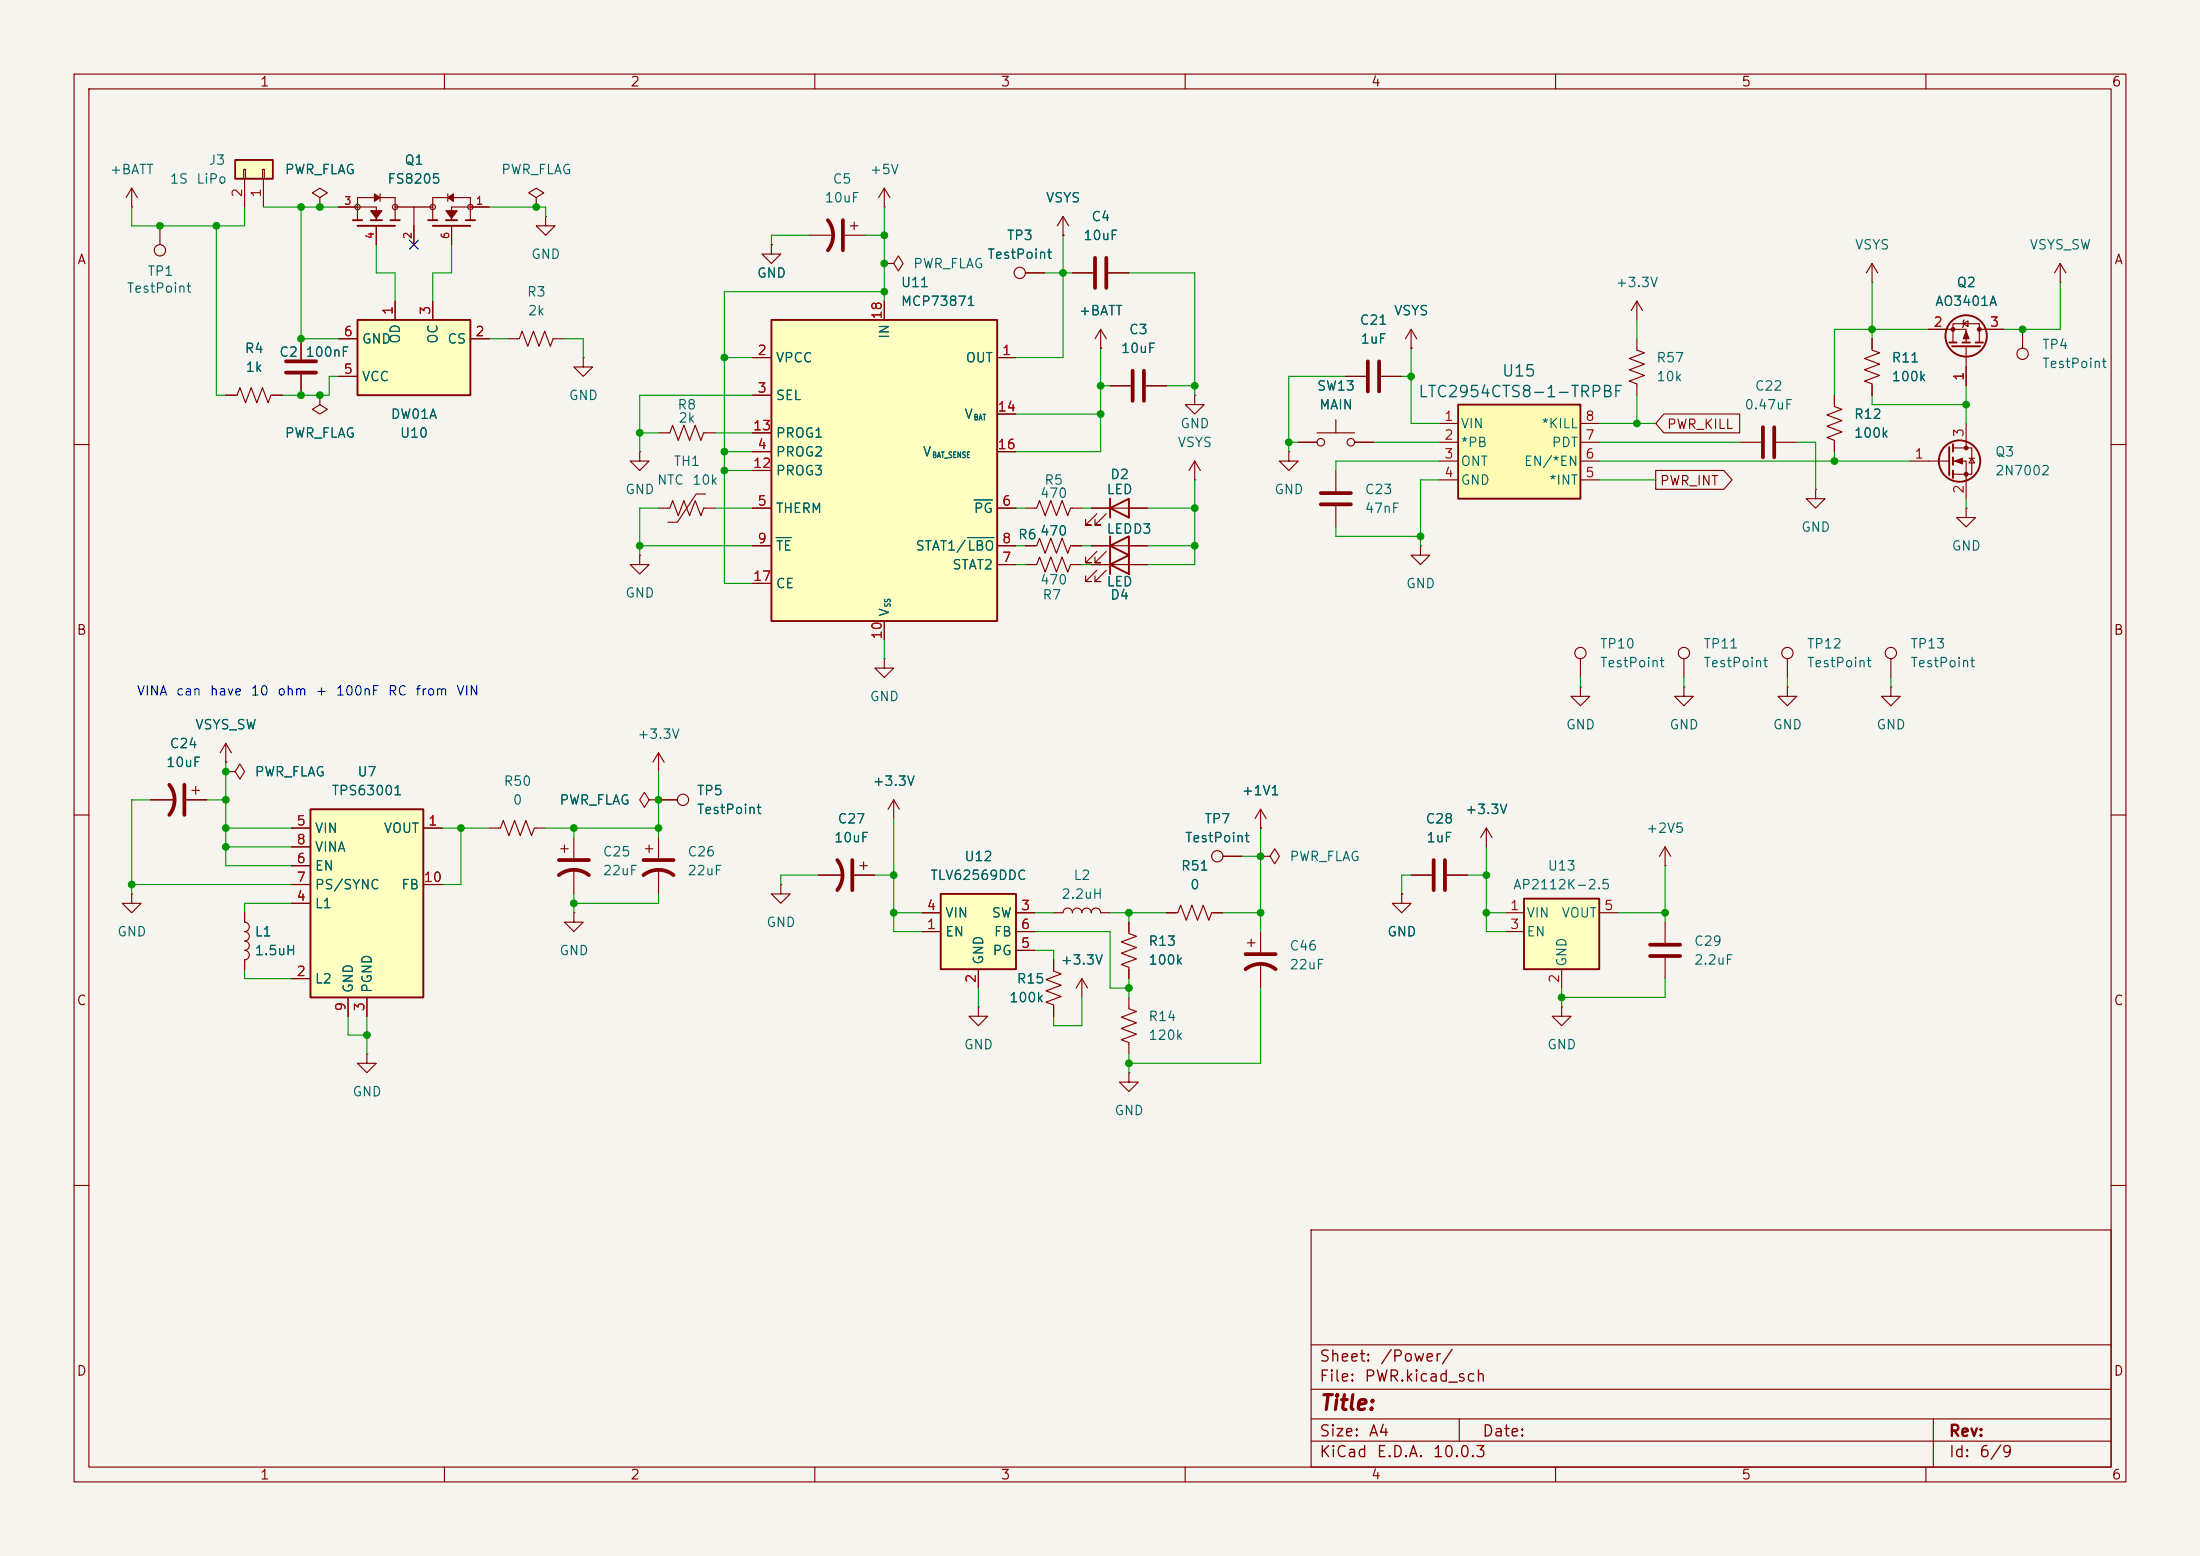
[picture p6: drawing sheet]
<svg xmlns="http://www.w3.org/2000/svg" width="297mm" height="210mm" viewBox="0 0 297 210" stroke-linecap="round" stroke-linejoin="round" font-family="sans-serif">
<path d="M0 0h297v210h-297z" fill="#f5f4ef" stroke="#f5f4ef" stroke-width=".14"/>
<g fill="none" stroke="#840000" stroke-width=".15">
<path d="M10 10h277v190h-277zM12 12h273v186h-273zM60 10v2M110 10v2M160 10v2M210 10v2M260 10v2M10 60h2M285 60h2M10 110h2M285 110h2M10 160h2"/>
<path d="M177 166h108v32h-108zM285 160h2M60 198v2M110 198v2M160 198v2M177 194.5h108M177 191.5h108M177 187.5h108M177 181.5h108M197 191.5v3M210 198v2M260 198v2"/>
<path d="M261 191.5v6.5"/>
</g>
<path d="M48.3 43.2h15.2v10.1h-15.2z" fill="#ffffc2"/>
<path d="M48.3 43.2h15.2v10.1h-15.2z" fill="none" stroke="#840000" stroke-width=".25"/>
<g fill="none" stroke="#840000" stroke-width=".15">
<path d="M40.6 45.7v2.8M40.6 50.5v2.8M45.7 45.7h2.6M45.7 50.8h2.6M53.3 40.6v2.6M58.4 40.6v2.6M63.5 45.7h2.5M149.9 52.1h2.8M154.7 52.1h2.8M119.4 88.9v1.3h1.2l-1.2 1.2-1.3-1.2h1.3M119.4 88.9h.1M110.5 118.1h3.3"/>
<path d="M115.3 118.1h2.8M116.1 116.8h1M116.6 116.3v1"/>
</g>
<path d="M38.6 48.8h4.1M38.6 50.3h4.1M152.9 50v4.1M154.4 50v4.1M113 116.1a3.3 3.3 0 0 1 0 4M115.1 116.1v4" fill="none" stroke="#840000" stroke-width=".51"/>
<path d="M104.1 43.2h30.5v40.6h-30.5z" fill="#ffffc2"/>
<path d="M47.6 29.7h1.3M48.3 30.5h5M50 29.7h1.6M52.7 29.7h1.3M57.8 29.7h1.3M58.4 30.5h5.1M60.2 29.7h1.5M62.9 29.7h1.2M104.1 43.2h30.5v40.6h-30.5z" fill="none" stroke="#840000" stroke-width=".25"/>
<g fill="none" stroke="#840000" stroke-width=".15">
<path d="M45.7 27.9h5.1v1.8M48.3 29.7v-3h5v3M50.8 30.5v2.5M51.3 26.2v1M55.9 27.9v5.1M58.4 29.7v-3h5.1v3M60.5 26.2v1M61 30.5v2.5M66 27.9h-5v1.8M72.4 26.7l1-.7-1-.6-1 .6 1 .7v1.2M72.4 27.9h.1M73.7 29.2v1.3h1.2l-1.2 1.3-1.3-1.3h1.3"/>
<path d="M73.7 29.2h.1M119.4 35.6h1.2l.7-1.1 .6 1.1-.6 1-.7-1M119.4 35.6h.1M30.5 53.3h1.5l.4-1 .7 2.1 .8-2.1 .8 2.1 .7-2.1 .8 2.1 .4-1.1h1.5M101.6 48.3h2.5M101.6 53.3h2.5M101.6 58.4h2.5M119.4 40.6v2.6M134.6 48.3h2.6M134.6 55.9h2.6M101.6 61h2.5M101.6 68.6h2.5"/>
<path d="M101.6 73.7h2.5M101.6 63.5h2.5M101.6 78.7h2.5M134.6 61h2.6M134.6 68.6h2.6M134.6 76.2h2.6M134.6 73.7h2.6M119.4 83.8v2.6M105.4 119.4v1.3h1.3l-1.3 1.2-1.3-1.2h1.3M105.4 119.4h.1M120.6 108l-.7 1.2M120.6 108l.8 1.2"/>
<path d="M120.6 108v2.5M132.1 135.9v1.3h1.2l-1.2 1.2-1.3-1.2h1.3M132.1 135.9h.1"/>
<circle cx="48.3" cy="27.9" r=".36"/>
<circle cx="53.3" cy="27.9" r=".36"/>
<circle cx="58.4" cy="27.9" r=".36"/>
<circle cx="63.5" cy="27.9" r=".36"/>
</g>
<path d="M104.8 72.6h2M130.6 72.6h3.6M131.5 67.5h2.5" fill="none" stroke="#006464" stroke-width=".15"/>
<g fill="#840000" stroke="#840000" stroke-width=".15">
<path d="M50 28.4h1.6l-.8 1.1z"/>
<path d="M60.2 28.4h1.5l-.7 1.1z"/>
<path d="M50.5 26.2l.8 .5-.8 .5z"/>
<path d="M60.5 26.7l.7-.5v1z"/>
</g>
<path d="M53.3 27.9h5.1" fill="none" stroke="#840000" stroke-width=".18"/>
<path d="M127 120.7h10.2v10.1h-10.2z" fill="#ffffc2"/>
<path d="M127 120.7h10.2v10.1h-10.2z" fill="none" stroke="#840000" stroke-width=".25"/>
<g fill="none" stroke="#840000" stroke-width=".15">
<path d="M21.6 30.5v2.5M43.2 26.7l1-.7-1-.6-1 .6 1 .7v1.2M43.2 27.9h.1M104.1 33v1.3h1.3l-1.3 1.3-1.2-1.3h1.2M104.1 33h.1M143.5 31.8h.1M143.5 29.2l-.8 1.3M143.5 29.2l.8 1.3M143.5 29.2v2.6M68.6 45.7h1.5l.4-1 .7 2 .8-2 .8 2 .7-2 .8 2 .4-1h1.5M138.4 76.2h1.6l.3-1 .8 2 .8-2 .7 2 .8-2 .7 2 .4-1h1.5M138.4 73.7h1.6l.3-1.1 .8 2.1 .8-2.1 .7 2.1 .8-2.1 .7 2.1 .4-1h1.5"/>
<path d="M20.3 108h3.3M25.1 108h2.8M25.9 106.7h1M26.4 106.2v1M30.5 102.9h.1M30.5 100.3l-.8 1.3M30.5 100.3l.7 1.3M30.5 100.3v2.6M66 111.8h1.6l.3-1.1 .8 2.1 .8-2.1 .7 2.1 .8-2.1 .8 2.1 .3-1h1.6M75.7 114.6h1M76.2 114v1.1M77.5 113v2.8"/>
<path d="M77.5 117.3v3.4M77.5 123.2v1.3h1.2l-1.2 1.2-1.3-1.2h1.3M77.5 123.2h.1M124.5 125.7h2.5M124.5 123.2h2.5M132.1 130.8v2.6M137.2 125.7h2.5M137.2 123.2h2.5M137.2 128.3h2.5M142.2 129.5v1.6l1.1 .3-2.1 .8 2.1 .8-2.1 .7 2.1 .8-2.1 .8 1 .3v1.6"/>
<circle cx="21.6" cy="33.8" r=".76"/>
</g>
<path d="M22.9 105.9a3.3 3.3 0 0 1 0 4.1M24.9 105.9v4.1M75.4 118.1a3.3 3.3 0 0 1 4.1 0M75.4 116.1h4.1" fill="none" stroke="#840000" stroke-width=".51"/>
<path d="M31.7 21.6h5.1v2.5h-5.1z" fill="#ffffc2"/>
<path d="M31.7 21.6h5.1v2.5h-5.1z" fill="none" stroke="#840000" stroke-width=".25"/>
<g fill="none" stroke="#840000" stroke-width=".15">
<path d="M17.8 27.9h.1M17.8 25.4l-.8 1.3M17.8 25.4l.7 1.3M17.8 25.4v2.5M32.9 22.9h.2v1.2h-.2zM33 24.1v3.8M35.4 22.9h.3v1.2h-.3zM35.6 24.1v3.8M119.4 27.9h.1M119.4 25.4l-.8 1.3M119.4 25.4l.7 1.3M119.4 25.4v2.5"/>
<path d="M43.2 53.3v1.3l1 .6-1 .7-1-.7 1-.6M43.2 53.3h.1M138.4 68.6h1.6l.3-1 .8 2 .8-2 .7 2 .8-2 .7 2 .4-1h1.5M180.3 63.5v2.8M180.3 68.3v2.8M87.1 114.6h1M87.6 108l-.6-1.1-.6 1.1 .6 1 .6-1h1.3M87.6 114v1.1M88.9 108h.1M88.9 101.6l-.8 1.3M88.9 101.6l.8 1.3M88.9 101.6v2.5"/>
<path d="M88.9 113v2.8M88.9 117.3v3.4M88.9 108h2.5M17.8 120.7v1.2h1.2l-1.2 1.3-1.3-1.3h1.3M17.8 120.7h.1M33 123.2v1.3a.64 .64 0 0 1 .7 .6 .64 .64 0 0 1-.7 .6 .64 .64 0 0 1 .7 .7 .64 .64 0 0 1-.7 .6 .64 .64 0 0 1 .7 .6 .64 .64 0 0 1-.7 .7 .64 .64 0 0 1 .7 .6 .64 .64 0 0 1-.7 .6v1.3M142.2 123.2h1.3a.64 .64 0 0 1 .6-.6 .64 .64 0 0 1 .7 .6 .64 .64 0 0 1 .6-.6 .64 .64 0 0 1 .6 .6 .64 .64 0 0 1 .7-.6 .64 .64 0 0 1 .6 .6 .64 .64 0 0 1 .7-.6 .64 .64 0 0 1 .6 .6h1.3M152.4 124.5v1.5l1 .4-2 .7 2 .8-2 .8 2 .7-2 .8 1 .4v1.5M152.4 134.6v1.5l1 .4-2 .8 2 .7-2 .8 2 .8-2 .7 1 .4v1.5M49.5 142.2v1.3h1.3l-1.3 1.3-1.2-1.3h1.2M49.5 142.2h.1M152.4 144.8v1.3h1.3l-1.3 1.2-1.3-1.2h1.3"/>
<path d="M152.4 144.8h.1"/>
<circle cx="92.2" cy="107.9" r=".76"/>
</g>
<path d="M178.3 66.5h4.1M178.3 68.1h4.1M86.9 118.1a3.3 3.3 0 0 1 4 0M86.9 116.1h4" fill="none" stroke="#840000" stroke-width=".51"/>
<path d="M41.9 109.2h15.2v25.4h-15.2z" fill="#ffffc2"/>
<path d="M149.9 73.7l2.5-1.3v2.5zM149.9 68.6l2.5-1.3v2.6zM149.9 76.2l2.5-1.3v2.6zM149.9 67.3v2.6M149.9 72.4v5.1M41.9 109.2h15.2v25.4h-15.2z" fill="none" stroke="#840000" stroke-width=".25"/>
<g fill="none" stroke="#840000" stroke-width=".15">
<path d="M109.2 31.8h3.3M114 31.8h2.8M114.8 30.5h1M115.3 30v1M138.4 36.8h2.6M144.8 36.8h2.8M149.6 36.8h2.8M78.7 48.3v1.2h1.3l-1.3 1.3-1.2-1.3h1.2M78.7 48.3h.1M88.9 58.4h1.5l.4-1 .8 2 .7-2 .8 2 .8-2 .7 2 .4-1h1.5M148.6 47h.1M148.6 44.5l-.8 1.2"/>
<path d="M148.6 44.5l.8 1.2M148.6 44.5v2.5M86.4 61v1.2h1.2l-1.2 1.3-1.3-1.3h1.3M86.4 61h.1M86.4 74.9v1.3h1.2l-1.2 1.3-1.3-1.3h1.3M86.4 74.9h.1M88.9 68.6h1.5l.4-1 .8 2 .7-2 .8 2 .8-2 .7 2 .4-1h1.5M95.2 66.7h-1.2l-2.6 3.8h-1.2M147.3 73.7h7.6M147.3 68.6h7.6M147.3 76.2h7.6M148.1 74.4l-1.5 1.5h.7h-.7v-.7"/>
<path d="M148.1 69.3l-1.5 1.6h.7h-.7v-.8M148.1 77l-1.5 1.5h.7h-.7v-.8M149.4 74.4l-1.6 1.5h.8h-.8v-.7M149.4 69.3l-1.6 1.6h.8h-.8v-.8M149.4 77l-1.6 1.5h.8h-.8v-.8M227.3 92.7v1.3h1.3l-1.3 1.3-1.2-1.3h1.2M227.3 92.7h.1M241.3 92.7v1.3h1.3l-1.3 1.3-1.3-1.3h1.3M241.3 92.7h.1M255.3 92.7v1.3h1.2l-1.2 1.3-1.3-1.3h1.3M255.3 92.7h.1M30.5 104.1h1.2l.7-1 .6 1-.6 1.1-.7-1.1"/>
<path d="M30.5 104.1h.1M39.4 111.8h2.5M39.4 116.8h2.5M39.4 119.4h2.5M39.4 114.3h2.5M57.1 111.8h2.6M57.1 119.4h2.6M170.2 115.6h1.2l.7-1 .6 1-.6 1-.7-1M170.2 115.6h.1M39.4 132.1h2.5M39.4 121.9h2.5M47 134.6v2.6"/>
<path d="M49.5 134.6v2.6M146 132.1l-.7 1.3M146 132.1l.8 1.3M146 132.1v2.5M189.2 120.7v1.2h1.3l-1.3 1.3-1.2-1.3h1.2M189.2 120.7h.1M210.8 135.9v1.3h1.3l-1.3 1.2-1.3-1.2h1.3M210.8 135.9h.1M224.8 124.5v2.8M224.8 129.3v2.8"/>
<circle cx="137.7" cy="36.8" r=".76"/>
</g>
<path d="M111.8 29.7a3.3 3.3 0 0 1 0 4.1M113.8 29.7v4.1M147.8 34.8v4.1M149.4 34.8v4.1M222.8 129h4M222.8 127.5h4" fill="none" stroke="#840000" stroke-width=".51"/>
<path d="M205.7 121.3h10.2v9.5h-10.2z" fill="#ffffc2"/>
<path d="M205.7 121.3h10.2v9.5h-10.2z" fill="none" stroke="#840000" stroke-width=".25"/>
<g fill="none" stroke="#840000" stroke-width=".15">
<path d="M213.4 92.7v1.3h1.2l-1.2 1.3-1.3-1.3h1.3M213.4 92.7h.1M213.4 88.9v2.5M190.5 118.1h2.8M195.3 118.1h2.8M200.7 111.8l-.8 1.2M200.7 111.8l.7 1.2M200.7 111.8v2.5M224.8 116.8h.1M224.8 114.3l-.8 1.3M224.8 114.3l.8 1.3M224.8 114.3v2.5"/>
<path d="M203.2 123.2h2.5M203.2 125.7h2.5M210.8 130.8v2.6M215.9 123.2h2.5"/>
<circle cx="213.4" cy="88.1" r=".76"/>
</g>
<path d="M193.5 116.1v4M195.1 116.1v4" fill="none" stroke="#840000" stroke-width=".51"/>
<path d="M196.8 54.6h16.6v12.7h-16.6z" fill="#fffbb3"/>
<g fill="none" stroke="#840000" stroke-width=".25">
<path d="M196.8 54.6h16.6v12.7h-16.6zM263.1 46.2h1.1M263.5 46.7h3.8M263.7 59.9v1.1M264.9 46.2h1M266.7 46.2h1M263.1 60.3v3.8M263.7 61.7v1M263.7 63.5v1"/>
<circle cx="265.4" cy="45.3" r="2.79"/>
<circle cx="264.5" cy="62.2" r="2.79"/>
</g>
<g fill="none" stroke="#840000" stroke-width=".15">
<path d="M43.2 27.9h.1M45.7 27.9h2.6M50.8 30.5v2.5M55.9 30.5v2.5M61 30.5v2.5M63.5 27.9h2.5M104.1 33h.1M138.4 36.8h2.6M143.5 31.8h.1M144.8 36.8h2.8M149.6 36.8h2.8M252.7 38.1h.1"/>
<path d="M252.7 35.6v2.5M252.7 35.6l-.7 1.2M252.7 35.6l.8 1.2M278.1 38.1h.1M278.1 35.6l-.7 1.2M278.1 35.6l.8 1.2M278.1 35.6v2.5M30.5 53.3h1.2M36.8 53.3h1.3M40.6 45.7v2.8M40.6 50.5v2.8M43.2 53.3h.1"/>
<path d="M45.7 50.8h2.6M45.7 45.7h2.6M53.3 40.6v2.6M58.4 40.6v2.6M63.5 45.7h2.5M101.6 58.4h2.5M101.6 48.3h2.5M101.6 53.3h2.5M119.4 40.6v2.6M134.6 48.3h2.6M134.6 55.9h2.6M148.6 47h.1"/>
<path d="M149.9 52.1h2.8M154.7 52.1h2.8M161.3 53.3v1.3h1.3l-1.3 1.3-1.3-1.3h1.3M161.3 53.3h.1M175.3 59.7h2.5M177.8 58.4h5.1M180.3 56.6v1.8M181.6 50.8h2.8M182.9 59.7h2.5M186.4 50.8h2.8M190.5 47h.1M190.5 44.5l-.8 1.2"/>
<path d="M190.5 44.5l.8 1.2M190.5 44.5v2.5M194.3 57.2h2.5M194.3 59.7h2.5M213.4 57.2h2.5M213.4 59.7h2.5M221 45.7v1.5l1 .4-2 .8 2 .7-2 .8 2 .8-2 .7 1 .4v1.5M221 40.6l-.8 1.3M221 40.6l.7 1.3M221 40.6v2.6M224.6 55.9h10.3v2.5h-10.3l-1.1-1.2zM234.9 59.7h2.8"/>
<path d="M239.8 59.7h2.8M247.6 53.3v1.6l1.1 .3-2.1 .8 2.1 .8-2.1 .7 2.1 .8-2.1 .8 1 .3v1.6M252.7 45.7v1.5l1 .4-2 .8 2 .7-2 .8 2 .8-2 .7 1 .4v1.5M260.3 44.5h5.1v1.7M263.7 46.2v-2.5h3.5v2.5M265 43.7l.7-.4v.8zM265.2 43.2l-.2 .1v.8l-.1 .1M265.4 46.7v5.4M265.4 57.2v3.3M267.2 44.5h3.3M273 44.5v2.5M101.6 61h2.5"/>
<path d="M101.6 68.6h2.5M101.6 73.7h2.5M101.6 63.5h2.5M101.6 78.7h2.5M134.6 61h2.6M134.6 68.6h2.6M134.6 76.2h2.6M134.6 73.7h2.6M138.4 73.7h1.3M144.8 73.7h1.2M147.3 68.6h2.6M147.3 76.2h2.6"/>
<path d="M147.3 73.7h2.6M152.4 68.6h2.5M152.4 76.2h2.5M152.4 73.7h2.5M161.3 64.8h.1M161.3 62.2l-.8 1.3M161.3 62.2l.8 1.3M161.3 62.2v2.6M174 61v1.2h1.3l-1.3 1.3-1.3-1.3h1.3M174 61h.1M191.8 73.7v1.2h1.2l-1.2 1.3-1.3-1.3h1.3M191.8 73.7h.1"/>
<path d="M194.3 62.2h2.5M194.3 64.8h2.5M213.4 62.2h2.5M213.4 64.8h2.5M223.5 63.5h9.2l1.1 1.3-1.1 1.2h-9.2zM245.1 66v1.3h1.3l-1.3 1.3-1.3-1.3h1.3M245.1 66h.1M257.8 62.2h5.3M263.7 60.5h2.5v3.5h-2.5M263.7 62.2h1.7v5.1M265.4 68.6v1.3h1.3l-1.3 1.2-1.2-1.2h1.2M265.4 68.6h.1"/>
<path d="M265.8 61.8h.8M266.2 61.8l.4 .7h-.8zM119.4 83.8v2.6M227.3 88.9v2.5M241.3 88.9v2.5M255.3 88.9v2.5M20.3 108h3.3M25.1 108h2.8M30.5 102.9h.1M30.5 104.1h.1M39.4 111.8h2.5M39.4 116.8h2.5"/>
<path d="M39.4 119.4h2.5M39.4 114.3h2.5M57.1 111.8h2.6M57.1 119.4h2.6M88.9 108h.1M88.9 108h2.5M110.5 118.1h3.3M115.3 118.1h2.8M165.1 115.6h2.5M170.2 111.8h.1M170.2 109.2v2.6M170.2 109.2l-.8 1.3"/>
<path d="M170.2 109.2l.7 1.3M190.5 118.1h2.8M195.3 118.1h2.8M33 123.2v1.3M33 129.5v1.3M39.4 132.1h2.5M39.4 121.9h2.5M47 134.6v2.6M49.5 134.6v2.6M124.5 123.2h2.5M124.5 125.7h2.5M132.1 130.8v2.6"/>
<path d="M137.2 123.2h2.5M137.2 125.7h2.5M137.2 128.3h2.5M142.2 129.5v1.3M142.2 135.9v1.3M152.4 124.5v1.2M152.4 130.8v1.3M157.5 123.2h1.5l.4-1 .7 2 .8-2 .8 2 .7-2 .8 2 .4-1h1.5M168.4 127.3h1M168.9 126.7v1.1M170.2 125.7v2.8M170.2 130v3.4"/>
<path d="M189.2 120.7h.1"/>
<circle cx="178.3" cy="59.7" r=".51"/>
<circle cx="182.4" cy="59.7" r=".51"/>
<circle cx="273.1" cy="47.8" r=".76"/>
<circle cx="227.3" cy="88.1" r=".76"/>
<circle cx="241.3" cy="88.1" r=".76"/>
<circle cx="255.3" cy="88.1" r=".76"/>
<circle cx="164.3" cy="115.6" r=".76"/>
</g>
<g fill="#840000" stroke="#840000" stroke-width=".15">
<path d="M263.9 62.2l1-.4v.8z"/>
<path d="M265.4 44.7l.4 1h-.8z"/>
<circle cx="265.4" cy="60.5" r=".25"/>
<circle cx="265.4" cy="64" r=".25"/>
<circle cx="267.2" cy="44.4" r=".25"/>
<circle cx="263.7" cy="44.4" r=".25"/>
</g>
<path d="M184.7 48.8v4M186.2 48.8v4M238 57.7v4M239.5 57.7v4M168.1 130.8a3.3 3.3 0 0 1 4.1 0M168.1 128.8h4.1" fill="none" stroke="#840000" stroke-width=".51"/>
<g fill="none" stroke="#009600" stroke-width=".15">
<path d="M17.8 27.9v2.6h15.2v-2.6M29.2 30.5v22.8h1.3M35.6 27.9h10.1M40.6 27.9v17.8h5.1M50.8 33v3.8h2.5v3.8M61 33v3.8h-2.6v3.8M66 27.9h7.7v1.3M109.2 31.8h-5.1v1.2M116.8 31.8h2.6M119.4 27.9v12.7M119.4 39.4h-21.6v39.3h3.8M141 36.8h3.8"/>
<path d="M143.5 31.8v16.5h-6.3M152.4 36.8h8.9v16.5M252.7 38.1v7.6M278.1 38.1v6.4h-7.6M45.7 50.8h-1.3v2.5h-6.3M66 45.7h2.6M76.2 45.7h2.5v2.6M86.4 58.4h2.5M96.5 58.4h5.1M97.8 48.3h3.8M101.6 53.3h-15.2v7.7M137.2 55.9h11.4"/>
<path d="M148.6 52.1h1.3M148.6 47v14h-11.4M157.5 52.1h3.8M174 59.7h1.3M181.6 50.8h-7.6v10.2M185.4 59.7h8.9M189.2 50.8h1.3M190.5 47v10.2h3.8M215.9 59.7h19M215.9 57.2h7.6M221 43.2v2.5M221 53.3v3.9"/>
<path d="M242.6 59.7h2.5v6.3M252.7 53.3v1.3h12.7M260.3 44.5h-12.7v8.8M265.4 52.1v5.1M86.4 73.7h15.2M88.9 68.6h-2.5v6.3M96.5 68.6h5.1M97.8 61h3.8M97.8 63.5h3.8M137.2 68.6h1.2M137.2 73.7h1.2M137.2 76.2h1.2"/>
<path d="M146 68.6h1.3M146 73.7h1.3M146 76.2h1.3M154.9 68.6h6.4M154.9 73.7h6.4M161.3 64.8v11.4h-6.4M180.3 71.1v1.3h11.5M194.3 62.2h-14v1.3M194.3 64.8h-2.5v8.9M215.9 62.2h41.9M215.9 64.8h7.6M247.6 61v1.2"/>
<path d="M265.4 67.3v1.3M119.4 86.4v2.5M213.4 91.4v1.3M227.3 91.4v1.3M241.3 91.4v1.3M255.3 91.4v1.3M17.8 119.4h21.6M20.3 108h-2.5v12.7M27.9 108h2.6M30.5 111.8h8.9M30.5 102.9v13.9h8.9M30.5 114.3h8.9"/>
<path d="M59.7 111.8h6.3M62.2 111.8v7.6h-2.5M73.7 111.8h15.2M77.5 111.8v1.2M88.9 104.1v8.9M110.5 118.1h-5.1v1.3M118.1 118.1h2.5M120.6 110.5v15.2h3.9M167.6 115.6h2.6M170.2 111.8v13.9M190.5 118.1h-1.3v2.6M198.1 118.1h2.6"/>
<path d="M200.7 114.3v11.4h2.5M224.8 116.8v7.7M33 130.8v1.3h6.4M39.4 121.9h-6.4v1.3M47 137.2v2.5h2.5M49.5 137.2v5M77.5 120.7v2.5M88.9 120.7v1.2h-11.4M120.6 123.2h3.9M132.1 133.4v2.5M139.7 123.2h2.5M139.7 125.7h10.2v7.7h2.5"/>
<path d="M139.7 128.3h2.5v1.2M146 134.6v3.8h-3.8v-1.2M149.9 123.2h7.6M152.4 123.2v1.3M152.4 132.1v2.5M165.1 123.2h5.1M170.2 133.4v10.1h-17.8M200.7 123.2h2.5M210.8 133.4v2.5M218.4 123.2h6.4M224.8 132.1v2.5h-14M152.4 142.2v2.6"/>
</g>
<path d="M55.3 32.4l1.2 1.2M56.5 32.4l-1.2 1.2" fill="none" stroke="#000084" stroke-width=".15"/>
<path d="M104.8 72.6h2M130.6 72.6h3.6M131.5 67.5h2.5" fill="none" stroke="#006464" stroke-width=".15"/>
<g fill="#009600" stroke="#009600" stroke-width=".14">
<circle cx="97.8" cy="48.3" r=".46"/>
<circle cx="97.8" cy="61" r=".46"/>
<circle cx="97.8" cy="63.5" r=".46"/>
<circle cx="30.5" cy="108" r=".46"/>
<circle cx="30.5" cy="104.1" r=".46"/>
<circle cx="62.2" cy="111.8" r=".46"/>
<circle cx="17.8" cy="119.4" r=".46"/>
<circle cx="49.5" cy="139.7" r=".46"/>
<circle cx="30.5" cy="114.3" r=".46"/>
<circle cx="30.5" cy="111.8" r=".46"/>
<circle cx="120.6" cy="123.2" r=".46"/>
<circle cx="120.6" cy="118.1" r=".46"/>
<circle cx="77.5" cy="121.9" r=".46"/>
<circle cx="77.5" cy="111.8" r=".46"/>
<circle cx="88.9" cy="111.8" r=".46"/>
<circle cx="88.9" cy="108" r=".46"/>
<circle cx="152.4" cy="133.4" r=".46"/>
<circle cx="152.4" cy="123.2" r=".46"/>
<circle cx="43.2" cy="27.9" r=".46"/>
<circle cx="40.6" cy="27.9" r=".46"/>
<circle cx="21.6" cy="30.5" r=".46"/>
<circle cx="29.2" cy="30.5" r=".46"/>
<circle cx="72.4" cy="27.9" r=".46"/>
<circle cx="43.2" cy="53.3" r=".46"/>
<circle cx="40.6" cy="53.3" r=".46"/>
<circle cx="40.6" cy="45.7" r=".46"/>
<circle cx="161.3" cy="52.1" r=".46"/>
<circle cx="86.4" cy="58.4" r=".46"/>
<circle cx="86.4" cy="73.7" r=".46"/>
<circle cx="224.8" cy="123.2" r=".46"/>
<circle cx="170.2" cy="115.6" r=".46"/>
<circle cx="170.2" cy="123.2" r=".46"/>
<circle cx="210.8" cy="134.6" r=".46"/>
<circle cx="200.7" cy="123.2" r=".46"/>
<circle cx="200.7" cy="118.1" r=".46"/>
<circle cx="191.8" cy="72.4" r=".46"/>
<circle cx="247.6" cy="62.2" r=".46"/>
<circle cx="265.4" cy="54.6" r=".46"/>
<circle cx="252.7" cy="44.5" r=".46"/>
<circle cx="273" cy="44.5" r=".46"/>
<circle cx="221" cy="57.2" r=".46"/>
<circle cx="152.4" cy="143.5" r=".46"/>
<circle cx="161.3" cy="73.7" r=".46"/>
<circle cx="161.3" cy="68.6" r=".46"/>
<circle cx="174" cy="59.7" r=".46"/>
<circle cx="119.4" cy="39.4" r=".46"/>
<circle cx="119.4" cy="31.8" r=".46"/>
<circle cx="148.6" cy="55.9" r=".46"/>
<circle cx="148.6" cy="52.1" r=".46"/>
<circle cx="119.4" cy="35.6" r=".46"/>
<circle cx="143.5" cy="36.8" r=".46"/>
<circle cx="190.5" cy="50.8" r=".46"/>
</g>
<text font-size="2" fill="#840000" x="178" y="190.8">Title:</text>
<g font-size="1.5" fill="#006464">
<text x="191.4" y="54">LTC2954CTS8-1-TRPBF</text>
<text x="202.7" y="51.2">U15</text>
</g>
<g font-size="1.5" fill="#840000">
<text x="178" y="184.2">Sheet:</text>
<text x="186.2" y="184.2">/Power/</text>
<text x="178" y="186.9">File:</text>
<text x="184.1" y="186.9">PWR.kicad_sch</text>
<text x="178" y="197.1">KiCad</text>
<text x="178" y="194.3">Size:</text>
<text x="184.7" y="194.3">A4</text>
<text x="185.7" y="197.1">E.D.A.</text>
<text x="193.3" y="197.1">10.0.3</text>
<text x="200" y="194.3">Date:</text>
<text x="263" y="194.3">Rev:</text>
<text x="263" y="197.1">Id:</text>
<text x="267.1" y="197.1">6/9</text>
</g>
<g font-size="1.3" fill="#840000">
<text x="35" y="12">1</text>
<text x="85" y="12">2</text>
<text x="135" y="12">3</text>
<text x="185" y="12">4</text>
<text x="235" y="12">5</text>
<text x="285" y="12">6</text>
<text x="10.3" y="36">A</text>
<text x="285.3" y="36">A</text>
<text x="224.9" y="58.2">PWR_KILL</text>
<text x="224" y="65.8">PWR_INT</text>
<text x="10.3" y="86">B</text>
<text x="285.3" y="86">B</text>
<text x="10.3" y="136">C</text>
<text x="285.3" y="136">C</text>
<text x="10.3" y="186">D</text>
<text x="285.3" y="186">D</text>
<text x="35" y="200">1</text>
<text x="85" y="200">2</text>
<text x="135" y="200">3</text>
<text x="185" y="200">4</text>
<text x="235" y="200">5</text>
<text x="285" y="200">6</text>
</g>
<g font-size="1.3" fill="#006464">
<text x="14.7" y="23.8">+BATT</text>
<text x="28.1" y="22.6">J3</text>
<text x="38.4" y="23.8">PWR_FLAG</text>
<text x="54.5" y="22.6">Q1</text>
<text x="67.6" y="23.8">PWR_FLAG</text>
<text x="117.3" y="23.8">+5V</text>
<text x="22.8" y="25.1">1S</text>
<text x="26.4" y="25.1">LiPo</text>
<text x="52.2" y="25.1">FS8205</text>
<text x="111.2" y="27.6">10uF</text>
<text x="112.3" y="25.1">C5</text>
<text x="141.1" y="27.6">VSYS</text>
<text x="71.6" y="35.3">GND</text>
<text x="133.2" y="35.3">TestPoint</text>
<text x="135.8" y="32.7">TP3</text>
<text x="146.2" y="32.7">10uF</text>
<text x="147.2" y="30.2">C4</text>
<text x="250.3" y="34">VSYS</text>
<text x="273.9" y="34">VSYS_SW</text>
<text x="17" y="39.8">TestPoint</text>
<text x="19.8" y="37.5">TP1</text>
<text x="71" y="40.3">R3</text>
<text x="102.1" y="37.8">GND</text>
<text x="121.5" y="39.1">U11</text>
<text x="121.5" y="41.6">MCP73871</text>
<text x="123.2" y="36.5">PWR_FLAG</text>
<text x="218" y="39.1">+3.3V</text>
<text x="261.2" y="41.6">AO3401A</text>
<text x="264.1" y="39.1">Q2</text>
<text x="32.9" y="48">R4</text>
<text x="48.8" y="46.7">GND</text>
<text x="54.3" y="46.5" transform="rotate(-90 54.3 46.5)">OD</text>
<text x="59.4" y="46.5" transform="rotate(-90 59.4 46.5)">OC</text>
<text x="60.3" y="46.7">CS</text>
<text x="71.2" y="42.9">2k</text>
<text x="120.4" y="45.8" transform="rotate(-90 120.4 45.8)">IN</text>
<text x="145.6" y="42.9">+BATT</text>
<text x="151.2" y="48">10uF</text>
<text x="152.3" y="45.4">C3</text>
<text x="183.5" y="44.2">C21</text>
<text x="183.6" y="46.7">1uF</text>
<text x="188.1" y="42.9">VSYS</text>
<text x="275.6" y="47.5">TP4</text>
<text x="33.1" y="50.5">1k</text>
<text x="37.6" y="48.5">C2</text>
<text x="41.2" y="48.5">100nF</text>
<text x="48.8" y="51.8">VCC</text>
<text x="104.6" y="49.2">VPCC</text>
<text x="130.3" y="49.2">OUT</text>
<text x="177.7" y="53">SW13</text>
<text x="223.5" y="51.8">10k</text>
<text x="223.5" y="49.2">R57</text>
<text x="236.8" y="53">C22</text>
<text x="255.3" y="49.2">R11</text>
<text x="255.3" y="51.8">100k</text>
<text x="275.6" y="50">TestPoint</text>
<text x="38.4" y="59.4">PWR_FLAG</text>
<text x="52.7" y="56.9">DW01A</text>
<text x="53.9" y="59.4">U10</text>
<text x="76.7" y="54.3">GND</text>
<text x="91.4" y="55.6">R8</text>
<text x="91.5" y="57.4">2k</text>
<text x="104.6" y="54.3">SEL</text>
<text x="104.6" y="59.4">PROG1</text>
<text x="130.1" y="56.9">V</text>
<text x="159.3" y="58.1">GND</text>
<text x="178" y="55.6">MAIN</text>
<text x="197.1" y="58.1">VIN</text>
<text x="208" y="58.1">*KILL</text>
<text x="235.4" y="55.6">0.47uF</text>
<text x="250.2" y="56.9">R12</text>
<text x="250.2" y="59.4">100k</text>
<text x="88.6" y="65.7">NTC</text>
<text x="90.9" y="63.2">TH1</text>
<text x="93.4" y="65.7">10k</text>
<text x="104.6" y="61.9">PROG2</text>
<text x="104.6" y="64.5">PROG3</text>
<text x="124.5" y="61.9">V</text>
<text x="140.9" y="65.7">R5</text>
<text x="149.8" y="65">D2</text>
<text x="158.9" y="60.7">VSYS</text>
<text x="197.1" y="60.7">*PB</text>
<text x="197.1" y="63.2">ONT</text>
<text x="197.1" y="65.7">GND</text>
<text x="205.6" y="63.2">EN/*EN</text>
<text x="209" y="65.7">*INT</text>
<text x="209.4" y="60.7">PDT</text>
<text x="269.2" y="61.9">Q3</text>
<text x="269.2" y="64.5">2N7002</text>
<text x="84.3" y="67">GND</text>
<text x="104.6" y="69.6">THERM</text>
<text x="131.4" y="69.6">PG</text>
<text x="140.3" y="67.5">470</text>
<text x="149.3" y="67">LED</text>
<text x="172" y="67">GND</text>
<text x="184.2" y="67">C23</text>
<text x="184.2" y="69.6">47nF</text>
<text x="104.6" y="74.6">TE</text>
<text x="123.5" y="74.6">STAT1/LBO</text>
<text x="128.5" y="77.2">STAT2</text>
<text x="137.3" y="73.1">R6</text>
<text x="140.3" y="72.6">470</text>
<text x="149.3" y="72.3">LEDD3</text>
<text x="243.1" y="72.1">GND</text>
<text x="263.4" y="74.6">GND</text>
<text x="84.3" y="81">GND</text>
<text x="104.6" y="79.7">CE</text>
<text x="120.4" y="83.3" transform="rotate(-90 120.4 83.3)">V</text>
<text x="140.3" y="79.2">470</text>
<text x="140.6" y="81.2">R7</text>
<text x="149.3" y="79.5">LED</text>
<text x="149.8" y="81.2">D4</text>
<text x="189.7" y="79.7">GND</text>
<text x="215.9" y="87.8">TP10</text>
<text x="229.9" y="87.8">TP11</text>
<text x="243.8" y="87.8">TP12</text>
<text x="257.8" y="87.8">TP13</text>
<text x="117.3" y="95">GND</text>
<text x="215.9" y="90.4">TestPoint</text>
<text x="229.9" y="90.4">TestPoint</text>
<text x="243.8" y="90.4">TestPoint</text>
<text x="257.8" y="90.4">TestPoint</text>
<text x="22.8" y="101.3">C24</text>
<text x="26.3" y="98.8">VSYS_SW</text>
<text x="86" y="100">+3.3V</text>
<text x="211.3" y="98.8">GND</text>
<text x="225.3" y="98.8">GND</text>
<text x="239.3" y="98.8">GND</text>
<text x="253.2" y="98.8">GND</text>
<text x="22.3" y="103.8">10uF</text>
<text x="34.3" y="105.1">PWR_FLAG</text>
<text x="44.7" y="107.7">TPS63001</text>
<text x="48.2" y="105.1">U7</text>
<text x="67.9" y="106.4">R50</text>
<text x="94" y="107.7">TP5</text>
<text x="117.7" y="106.4">+3.3V</text>
<text x="167.5" y="107.7">+1V1</text>
<text x="42.4" y="112.7">VIN</text>
<text x="51.7" y="112.7">VOUT</text>
<text x="69.1" y="108.9">0</text>
<text x="75.4" y="108.9">PWR_FLAG</text>
<text x="94" y="110.2">TestPoint</text>
<text x="113" y="111.5">C27</text>
<text x="162.5" y="111.5">TP7</text>
<text x="192.4" y="111.5">C28</text>
<text x="197.7" y="110.2">+3.3V</text>
<text x="222.1" y="112.7">+2V5</text>
<text x="42.4" y="117.8">EN</text>
<text x="42.4" y="115.3">VINA</text>
<text x="81.3" y="115.9">C25</text>
<text x="81.3" y="118.4">22uF</text>
<text x="92.7" y="115.9">C26</text>
<text x="92.7" y="118.4">22uF</text>
<text x="112.5" y="114">10uF</text>
<text x="125.5" y="119.1">TLV62569DDC</text>
<text x="130.1" y="116.5">U12</text>
<text x="144.8" y="119.1">L2</text>
<text x="159.3" y="117.8">R51</text>
<text x="159.9" y="114">TestPoint</text>
<text x="174" y="116.5">PWR_FLAG</text>
<text x="192.5" y="114">1uF</text>
<text x="208.8" y="117.8">U13</text>
<text x="42.4" y="122.9">L1</text>
<text x="42.4" y="120.4">PS/SYNC</text>
<text x="54.1" y="120.4">FB</text>
<text x="103.4" y="125.4">GND</text>
<text x="127.5" y="124.2">VIN</text>
<text x="133.8" y="124.2">SW</text>
<text x="143.2" y="121.6">2.2uH</text>
<text x="160.6" y="120.4">0</text>
<text x="204.2" y="120.4">AP2112K-2.5</text>
<text x="206" y="124.2">VIN</text>
<text x="210.7" y="124.2">VOUT</text>
<text x="15.7" y="126.7">GND</text>
<text x="34.3" y="129.2">1.5uH</text>
<text x="34.3" y="126.7">L1</text>
<text x="75.4" y="129.2">GND</text>
<text x="127.5" y="126.7">EN</text>
<text x="133.1" y="130.3" transform="rotate(-90 133.1 130.3)">GND</text>
<text x="133.9" y="129.2">PG</text>
<text x="134.1" y="126.7">FB</text>
<text x="143.1" y="130.5">+3.3V</text>
<text x="154.9" y="128">R13</text>
<text x="154.9" y="130.5">100k</text>
<text x="174" y="128.6">C46</text>
<text x="174" y="131.1">22uF</text>
<text x="187.2" y="126.7">GND</text>
<text x="206" y="126.7">EN</text>
<text x="211.8" y="130.6" transform="rotate(-90 211.8 130.6)">GND</text>
<text x="228.6" y="128">C29</text>
<text x="228.6" y="130.5">2.2uF</text>
<text x="42.4" y="133.1">L2</text>
<text x="48" y="134.1" transform="rotate(-90 48 134.1)">GND</text>
<text x="50.5" y="134.1" transform="rotate(-90 50.5 134.1)">PGND</text>
<text x="136.2" y="135.6">100k</text>
<text x="137.2" y="133.1">R15</text>
<text x="130" y="141.9">GND</text>
<text x="154.9" y="138.1">R14</text>
<text x="154.9" y="140.7">120k</text>
<text x="208.8" y="141.9">GND</text>
<text x="47.5" y="148.3">GND</text>
<text x="150.4" y="150.8">GND</text>
</g>
<g font-size="1.3" fill="#a90000">
<text x="33" y="26.7" transform="rotate(-90 33 26.7)">2</text>
<text x="35.5" y="26.7" transform="rotate(-90 35.5 26.7)">1</text>
<text x="46.3" y="45.7">6</text>
<text x="53.3" y="42.6" transform="rotate(-90 53.3 42.6)">1</text>
<text x="58.4" y="42.6" transform="rotate(-90 58.4 42.6)">3</text>
<text x="64.1" y="45.7">2</text>
<text x="119.4" y="43.2" transform="rotate(-90 119.4 43.2)">18</text>
<text x="260.9" y="44.4">2</text>
<text x="268.5" y="44.4">3</text>
<text x="46.3" y="50.8">5</text>
<text x="102.2" y="48.2">2</text>
<text x="102.2" y="53.3">3</text>
<text x="135.2" y="48.2">1</text>
<text x="265.4" y="51.5" transform="rotate(-90 265.4 51.5)">1</text>
<text x="101.6" y="58.4">13</text>
<text x="134.6" y="55.9">14</text>
<text x="194.9" y="57.1">1</text>
<text x="194.9" y="59.7">2</text>
<text x="213.9" y="59.7">7</text>
<text x="213.9" y="57.1">8</text>
<text x="265.4" y="59.1" transform="rotate(-90 265.4 59.1)">3</text>
<text x="101.6" y="63.5">12</text>
<text x="102.2" y="60.9">4</text>
<text x="134.6" y="60.9">16</text>
<text x="194.9" y="62.2">3</text>
<text x="194.9" y="64.7">4</text>
<text x="213.9" y="64.7">5</text>
<text x="213.9" y="62.2">6</text>
<text x="258.4" y="62.2">1</text>
<text x="102.2" y="68.6">5</text>
<text x="135.2" y="68.6">6</text>
<text x="265.4" y="66.7" transform="rotate(-90 265.4 66.7)">2</text>
<text x="102.2" y="73.6">9</text>
<text x="135.2" y="76.2">7</text>
<text x="135.2" y="73.6">8</text>
<text x="101.6" y="78.7">17</text>
<text x="119.4" y="86.4" transform="rotate(-90 119.4 86.4)">10</text>
<text x="39.9" y="111.7">5</text>
<text x="57.7" y="111.7">1</text>
<text x="39.9" y="116.8">6</text>
<text x="39.9" y="119.4">7</text>
<text x="39.9" y="114.3">8</text>
<text x="57.1" y="119.4">10</text>
<text x="39.9" y="121.9">4</text>
<text x="125" y="125.7">1</text>
<text x="125" y="123.2">4</text>
<text x="137.7" y="123.2">3</text>
<text x="137.7" y="125.7">6</text>
<text x="203.8" y="123.2">1</text>
<text x="203.8" y="125.7">3</text>
<text x="216.5" y="123.2">5</text>
<text x="137.7" y="128.2">5</text>
<text x="39.9" y="132.1">2</text>
<text x="47" y="136.6" transform="rotate(-90 47 136.6)">9</text>
<text x="49.5" y="136.6" transform="rotate(-90 49.5 136.6)">3</text>
<text x="132.1" y="132.8" transform="rotate(-90 132.1 132.8)">2</text>
<text x="210.8" y="132.8" transform="rotate(-90 210.8 132.8)">2</text>
</g>
<g font-size="1.3" fill="#0000c2">
<text x="18.4" y="94.2">VINA</text>
<text x="23.7" y="94.2">can</text>
<text x="28.2" y="94.2">have</text>
<text x="33.7" y="94.2">10</text>
<text x="37.3" y="94.2">ohm</text>
<text x="42.5" y="94.2">+</text>
<text x="45.2" y="94.2">100nF</text>
<text x="52.3" y="94.2">RC</text>
<text x="56" y="94.2">from</text>
<text x="61.5" y="94.2">VIN</text>
</g>
<g font-size="1" fill="#a90000">
<text x="46.4" y="27.9">3</text>
<text x="64.2" y="27.9">1</text>
<text x="50.7" y="32.4" transform="rotate(-90 50.7 32.4)">4</text>
<text x="55.8" y="32.4" transform="rotate(-90 55.8 32.4)">2</text>
<text x="60.9" y="32.4" transform="rotate(-90 60.9 32.4)">6</text>
</g>
<g font-size=".8" fill="#006464">
<text x="131.4" y="56.9">BAT</text>
<text x="125.8" y="62">BAT_SENSE</text>
<text x="120.4" y="82" transform="rotate(-90 120.4 82)">SS</text>
</g>
</svg>
